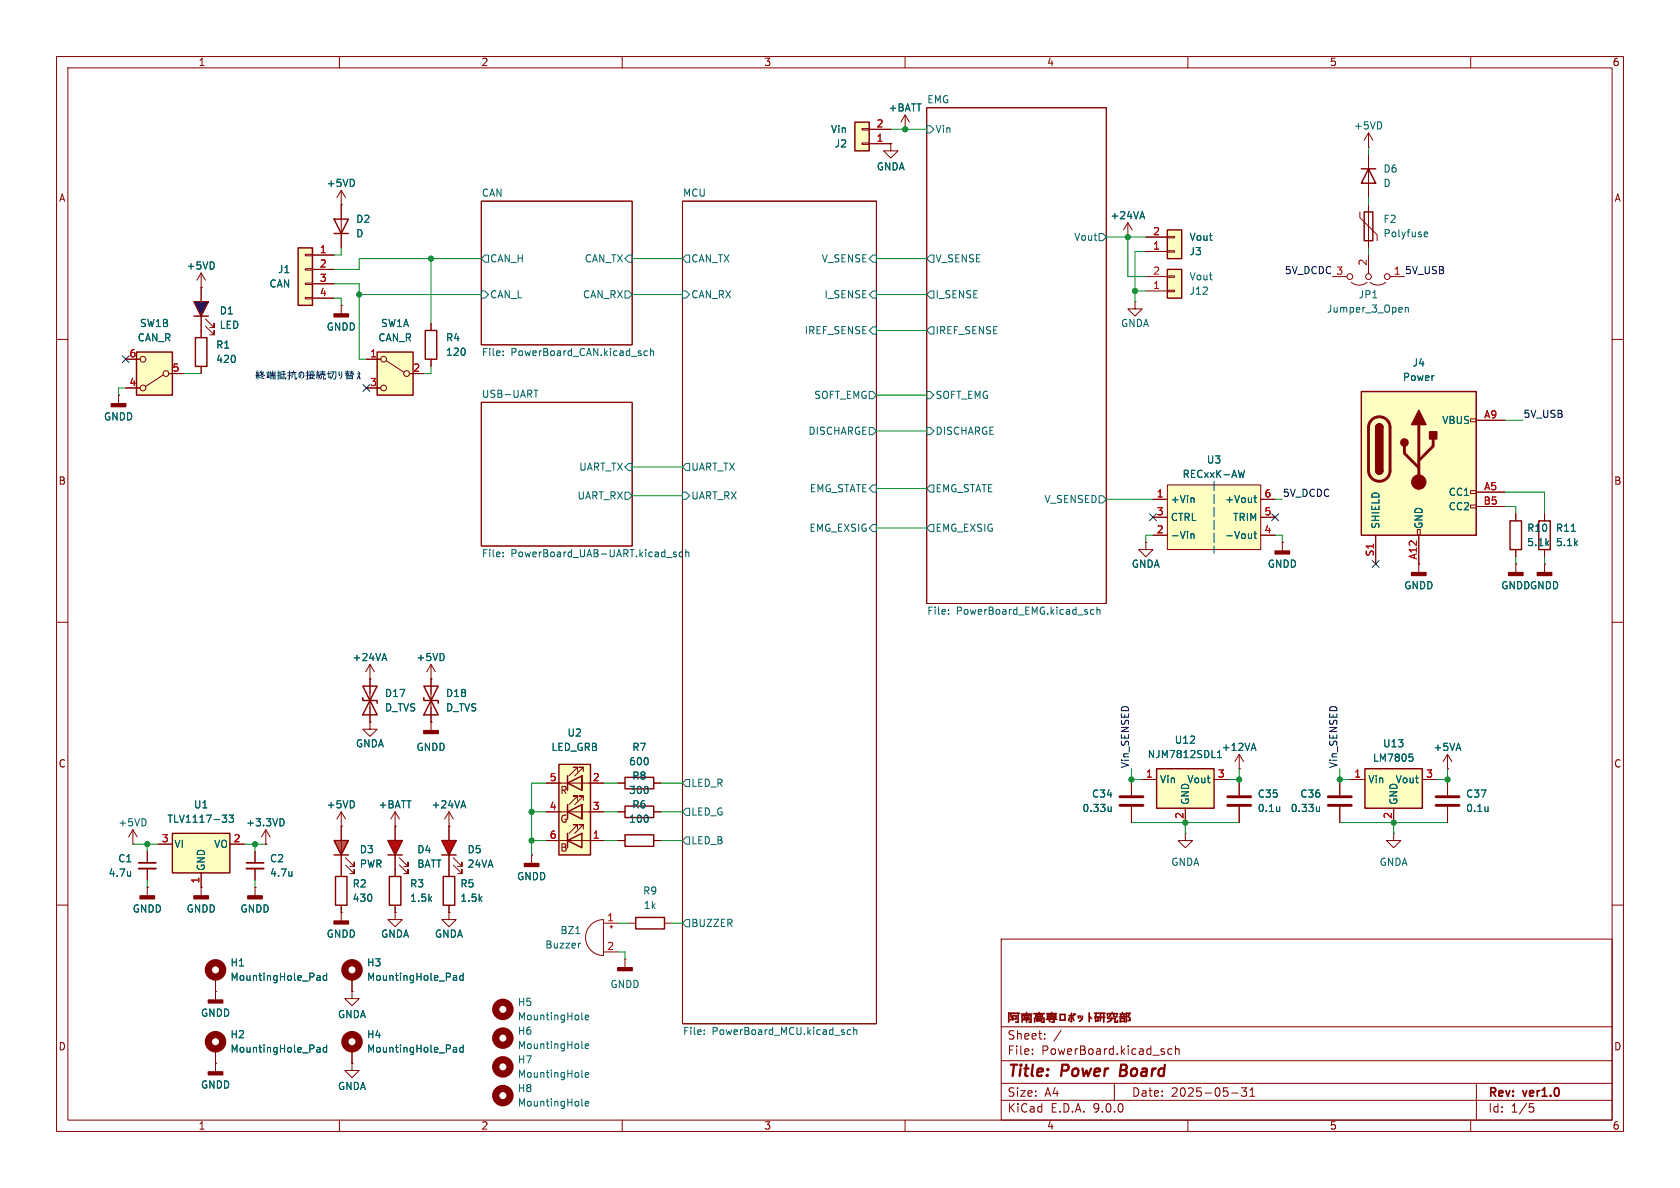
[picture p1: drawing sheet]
<svg xmlns="http://www.w3.org/2000/svg" width="297mm" height="210mm" viewBox="0 0 297 210" stroke-linecap="round" stroke-linejoin="round" font-family="sans-serif">
<g fill="none" stroke="#840000" stroke-width=".18">
<path d="M10 10h277v190h-277zM12 12h273v186h-273zM60 10v2M110 10v2M160 10v2M163.8 19.1h31.8v87.6h-31.8zM210 10v2M260 10v2M85.1 35.6h26.7v25.4h-26.7zM120.6 35.6h34.3v145.4h-34.3zM199.4 39.4l-.8 1.2M199.4 39.4l.8 1.2"/>
<path d="M199.4 39.4v2.5M199.4 41.9h.1M10 60h2M85.1 71.1h26.7v25.4h-26.7zM285 60h2M273 90.8v1.3M273 97.2v1.2M10 110h2M285 110h2M246.4 147.3v1.3h1.2l-1.2 1.3-1.3-1.3h1.3M246.4 147.3h.1M10 160h2"/>
<path d="M177 166h108v32h-108zM285 160h2M60 198v2M110 198v2M160 198v2M177 194.5h108M177 191.5h108M177 187.5h108M177 181.5h108M182.5 186.3v.1M182.5 185.5v.1M184.7 183.6v.1"/>
<path d="M184.7 182.8v.1M187.6 182.1l-1.3 2M197 191.5v3M207.2 185.5l-.5-.1-.2 .3v.4l.1 .2h.6M207.8 185.5l.2-.1 .4 .1 .1 .9M207.8 184.9v1.5M210 198v2M217.7 193.2h1.2M219.5 192.3h.9l-.5 .6 .4 .1v.7l-.2 .1h-.4l-.2-.1M221 193.8h.8M221 192.7l.4-.4v1.5M260 198v2"/>
<path d="M261 191.5v6.5M270.4 195.1h.7M270.5 195.7h.4l.3 .3-.2 .5-.5 .1"/>
</g>
<path d="M198.2 188.2l-.2 2h.7" fill="none" stroke="#840000" stroke-width=".4"/>
<g fill="none" stroke="#840000" stroke-width=".3">
<path d="M178.3 179v1.7M178.3 179.1h.5l-.2 .4M178.7 179.6l.1 .4M179 179.1h1.2M180 179.1v1.6h-.4M180.6 179.3h1.8M181 180h1M181.1 179.7l.1 .1M181.5 179v.5M181.5 180v.7M181.8 179.7l-.1 .3M182.8 179.2h1.8"/>
<path d="M183.1 179.4h1.2v.3h-1.2zM183.7 179v.2M185.1 179.2h1.7M185.2 179.4h1.4v.6h-1.4zM185.2 179.7h1.4M185.9 179v1M186.3 180v.7h-.4M187.4 179.3h.9v1h-.9zM189 179.5h.8M189.1 179.8l-.2 .6M189.4 179.1v1.5l-.2-.1M189.6 179.8l.2 .6"/>
<path d="M189.8 179.3l.1 .1M190 179.2l.1 .1M190.6 179.6l.1 .4M190.9 179.5l.1 .4M191.3 179.6a.77 .77 0 0 1-.5 .9M192.6 179.7l.4 .3M192.6 179v1.6M193.5 179.1h.7M193.6 179.8h.5v.7h-.4M193.7 179.5v1.1M193.8 179.1l-.2 .9M194.3 179.8h1"/>
<path d="M194.3 179.1h1M194.6 179.1l-.1 1.4M195.1 179.1v1.6M196.4 179.2l-.3 .5-.3 .1M196.6 179.8l-.1 .5-.7 .4M196.6 179v.2M196.9 179.2v.5l.5 .1v-.2M197.5 179.4v-.2h-1.7v.3M197.9 179.8h1.1M198 179.3h.9M198.1 179.4l.1 .2M198.4 179v.3"/>
<path d="M198.8 179.3l-.2 .4M178.6 180.3h.2M179.1 180.1h.5v-.6h-.5v.8M180.7 180.7v-1.2h1.6v1.2h-.4M180.9 180.3h1.2M182.9 180.7v-.7h1.7v.7h-.5M183.3 180.2h.8v.3h-.8zM185 180.2h1.8M185.5 180.4l.1 .2M195.8 180h1.3v.7M197.6 180.4v.3h-.5M198.1 180.7v-.7h.7v.7"/>
<path d="M198.1 180.5h.7M199.4 180.4h.4l-.1-.5-.3-.2 .4-.6h-.7v1.6"/>
</g>
<g fill="none" stroke="#006464" stroke-width=".18">
<path d="M163.8 22.2h.7l.6 .7-.6 .6h-.7zM201.6 38.3h.6M201.9 37.4l.5 1.3M85.1 51.4h.6l.7 .7-.7 .6h-.6zM85.7 45.1h.7v1.3h-.7l-.6-.7zM110.5 51.4h.6l.7 .7-.7 .6h-.6zM110.5 45.7l.6-.6h.7v1.3h-.7zM120.6 51.4h.7l.6 .7-.6 .6h-.7zM120.6 45.7l.7-.6h.6v1.3h-.6zM154.3 51.4h.6v1.3h-.6l-.6-.6zM154.3 45.1h.6v1.3h-.6l-.6-.7zM154.3 57.8h.6v1.3h-.6l-.6-.7z"/>
<path d="M164.5 45.1h.6v1.3h-.6l-.7-.7zM164.5 51.4h.6v1.3h-.6l-.7-.6zM164.5 57.8h.6v1.3h-.6l-.7-.7zM194.3 41.3h.6l.7 .6-.7 .6h-.6zM88.9 62.1v.1M88.9 62.7v.2M94.4 69h.7M94.7 69v1.2M114.5 62.1l-.4-.1-.2 .3 .1 .5h.5M115 62.1l.2-.1 .3 .1v.8M115 61.6v1.3M153.7 75.6h.6l.6 .6-.6 .6h-.6z"/>
<path d="M153.7 69.2h.6l.6 .7-.6 .6h-.6zM163.8 75.6h.7l.6 .6-.6 .6h-.7zM163.8 69.2h.7l.6 .7-.6 .6h-.7zM88.9 98.3v.1M88.9 97.6v.2M110.5 87h.6l.7 .6-.7 .7h-.6zM111.1 81.9h.7v1.3h-.7l-.6-.6zM119.5 97.6h-.3l-.1 .2v.1l.4 .2v.3h-.4M120.6 87h.7l.6 .6-.6 .7h-.7zM120.7 97.6h-.4l-.2 .2 .1 .6h.5M121.2 97.7l.2-.1h.3l.1 .8M121.2 97.2v1.2"/>
<path d="M121.3 81.9h.6v1.3h-.6l-.7-.6zM154.3 92.7h.6v1.3h-.6l-.6-.7zM154.3 85.7h.6v1.3h-.6l-.6-.6zM164.5 92.7h.6v1.3h-.6l-.7-.7zM164.5 85.7h.6v1.3h-.6l-.7-.6zM194.3 87.6h.6l.7 .7-.7 .6h-.6zM277.8 93.9h.7M167.7 108.5v.1M167.7 107.8v.1M193.4 107.8l-.4-.1-.2 .3 .1 .5h.5M193.9 107.9l.2-.2 .3 .1 .1 .8M193.9 107.3v1.3"/>
<path d="M121.3 137.8h.6v1.3h-.6l-.7-.7zM120.6 148.6l.7-.6h.6v1.2h-.6zM121.3 142.9h.6v1.2h-.6l-.7-.6zM121.3 162.6h.6v1.2h-.6l-.7-.6zM102.9 195.3l.1 .2M103.5 195.1l.6-.1-.1-.3h-.4l-.1 .2v.6h.5M124.5 182.8v.1M124.5 182.1v.1M150.4 182.1l-.4-.1-.2 .3 .1 .5h.5M150.9 182.2l.2-.2 .3 .1 .1 .8M150.9 181.6v1.3"/>
</g>
<circle cx="88.9" cy="193.7" r="1.27" fill="none" stroke="#840000" stroke-width="1.3"/>
<path d="M272 92.1h2.1v5.1h-2.1z" fill="none" stroke="#840000" stroke-width=".25"/>
<path d="M24.1 62.2h6.4v7.7h-6.4z" fill="#ffffc2"/>
<g fill="none" stroke="#840000" stroke-width=".18">
<path d="M76.2 57.2v1.2M21 69.9h.1M21 69.9v1.5M22.2 68.6h2.6M22.2 63.5h2.6M28.8 66.3l-3.1 2M29.8 66h2.6M76.2 63.5v1.3M236.9 137.8v2.8M236.9 142.6v2.8M110.5 169.5h.1M110.5 169.5v1.6"/>
<circle cx="25.3" cy="63.5" r=".51"/>
<circle cx="25.3" cy="68.6" r=".51"/>
<circle cx="29.3" cy="66" r=".51"/>
</g>
<path d="M75.2 58.4h2v5.1h-2zM24.1 62.2h6.4v7.7h-6.4z" fill="none" stroke="#840000" stroke-width=".25"/>
<g fill="#840000" stroke="#840000" stroke-width=".25">
<path d="M19.7 71.4h2.5v.5h-2.5z"/>
<path d="M109.2 171.1h2.6v.5h-2.6z"/>
</g>
<path d="M234.8 140.8h4.1M234.8 142.4h4.1" fill="none" stroke="#840000" stroke-width=".51"/>
<path d="M233.3 142.6v.9M233.3 143.3l-.4 .2M102.9 185.2l.1 .2M102.9 190.3l.1 .1M103.5 184.9l.6-.1-.1-.2-.4-.1-.1 .2v.6h.5M103.5 190l.6-.1-.1-.2-.4-.1-.1 .2v.6h.5" fill="none" stroke="#006464" stroke-width=".18"/>
<g fill="none" stroke="#840000" stroke-width="1.3">
<circle cx="88.9" cy="188.6" r="1.27"/>
<circle cx="88.9" cy="183.5" r="1.27"/>
</g>
<path d="M66.7 62.2h6.3v7.7h-6.3z" fill="#ffffc2"/>
<g fill="none" stroke="#840000" stroke-width=".18">
<path d="M241.9 26h.1M241.9 23.5l-.7 1.3M241.9 23.5l.8 1.3M241.9 23.5v2.5M235.6 48.9h2.5M238.9 49.9a2.26 2.26 0 0 0 2.8 0M241.9 45.1v3.3M242.2 49.9a2.26 2.26 0 0 0 2.8 0M245.7 48.9h2.6M64.8 63.5h2.5M64.8 68.6h2.5M68.3 63.8l3.1 2"/>
<path d="M72.4 66h2.5M273 99.7h.1M273 99.7v1.5"/>
<circle cx="238.6" cy="48.9" r=".51"/>
<circle cx="241.9" cy="48.9" r=".51"/>
<circle cx="245.2" cy="48.9" r=".51"/>
<circle cx="67.8" cy="63.5" r=".51"/>
<circle cx="67.8" cy="68.6" r=".51"/>
<circle cx="71.9" cy="66" r=".51"/>
</g>
<path d="M66.7 62.2h6.3v7.7h-6.3z" fill="none" stroke="#840000" stroke-width=".25"/>
<path d="M248.4 54.3v.9M248.4 54.5l.2-.2 .3 .1 .1 .8" fill="none" stroke="#006464" stroke-width=".18"/>
<path d="M271.8 101.2h2.5v.5h-2.5z" fill="#840000" stroke="#840000" stroke-width=".25"/>
<path d="M240.7 69.2h20.3v25.4h-20.3z" fill="#ffffc2"/>
<g fill="none" stroke="#840000" stroke-width=".18">
<path d="M260 74h1v.5h-1zM261 74.3h5.1M202.6 95.9v1.3h1.2l-1.2 1.2-1.3-1.2h1.3M202.6 95.9h.1M226.7 95.9h.1M226.7 95.9v1.5M243.2 94.6v5.1M250.6 93.6h.5v1h-.5zM250.8 94.6v5.1M260 86.7h1v.5h-1zM260 89.3h1v.5h-1zM261 87h5.1"/>
<path d="M261 89.5h5.1"/>
</g>
<path d="M240.7 69.2h20.3v25.4h-20.3zM243.2 75.6a.64 .64 0 0 1 .6-.7 .64 .64 0 0 1 .7 .7M243.2 83.2a.64 .64 0 0 0 .6 .6 .64 .64 0 0 0 .7-.6" fill="none" stroke="#840000" stroke-width=".25"/>
<path d="M242.5 74.2a1.9 1.9 0 0 1 2.1-.4 1.9 1.9 0 0 1 1.1 1.8v7.6a1.91 1.91 0 0 1-1.9 1.9 1.91 1.91 0 0 1-1.9-1.9v-7.8l.2-.6zM248.3 78.9v1.2l2.5 2.6M250.8 75.1v10.1M253.4 77.6v1.3l-2.6 2.5" fill="none" stroke="#840000" stroke-width=".51"/>
<g fill="#840000" stroke="#840000" stroke-width=".25">
<path d="M243.2 75.6h1.3v7.6h-1.3z"/>
<path d="M243.4 75.1a.64 .64 0 0 1 .7-.1 .64 .64 0 0 1 .4 .6h-1.3z"/>
<path d="M243.2 83.2h1.3a.64 .64 0 0 1-.7 .6 .64 .64 0 0 1-.6-.6z"/>
<path d="M250.8 72.5l1.3 2.6h-2.5z"/>
<path d="M252.7 76.3h1.3v1.3h-1.3z"/>
<path d="M225.4 97.4h2.6v.5h-2.6z"/>
<circle cx="248.3" cy="78.2" r=".63"/>
</g>
<circle cx="250.8" cy="85.2" r="1.27" fill="#840000" stroke="#840000" stroke-width=".18"/>
<path d="M206.4 85.7h16.5v11.5h-16.5z" fill="#ffffc2"/>
<path d="M240.4 37.5v1l3.1 3v1M241.9 27.3v7.6M241.9 36.2v7.6M203.8 88.3h2.6M203.8 91.4h2.6M203.8 94.6h2.6M206.4 85.7h16.5v11.5h-16.5zM222.9 88.3h2.5M222.9 91.4h2.5M222.9 94.6h2.5" fill="none" stroke="#840000" stroke-width=".18"/>
<path d="M251.8 41.7l.2 .2 .3-.1M251.8 41.2l.2-.2h.2l.2 .2v.1l-.6 .1M210.6 94.5l.1-.2 .3 .1 .1 .8M210.6 94.3v.9M210.9 88l.2 .2v.6M220 83.1l-.3 1.3-.2-.9M221.7 94.3h.5M221.7 88h.5M221.9 87.6v1.1l.3 .1M221.9 93.9v1.1l.3 .2" fill="none" stroke="#006464" stroke-width=".18"/>
<path d="M240.7 29.8h2.5M241.2 37.5h1.5v5h-1.5zM241.9 29.8l1.3 2.6h-2.5z" fill="none" stroke="#840000" stroke-width=".25"/>
<path d="M204.5 135.9h10.1v7h-10.1z" fill="#ffffc2"/>
<path d="M204.5 135.9h10.1v7h-10.1z" fill="none" stroke="#840000" stroke-width=".25"/>
<path d="M201.9 137.8h2.6M214.6 137.8h2.6M219.1 135.9h.1M219.1 133.4v2.5M219.1 137.8v2.8M219.1 133.4l-.8 1.2M219.1 133.4l.7 1.2M209.5 142.9v2.5M219.1 142.6v2.8" fill="none" stroke="#840000" stroke-width=".18"/>
<path d="M215.2 133.9h.8M215.4 133h-.2M215.6 132.7v1.2M221.3 132.3h.6M221.6 131.4l.4 1.3M226.2 142.6v.9M226.2 143.3v.1" fill="none" stroke="#006464" stroke-width=".18"/>
<path d="M217 140.8h4.1M217 142.4h4.1" fill="none" stroke="#840000" stroke-width=".51"/>
<path d="M241.3 135.9h10.2v7h-10.2z" fill="#ffffc2"/>
<path d="M241.3 135.9h10.2v7h-10.2z" fill="none" stroke="#840000" stroke-width=".25"/>
<path d="M60.3 54h.1M60.3 54v1.5M200.7 53.3v1.3h1.2l-1.2 1.3-1.3-1.3h1.3M200.7 53.3h.1M238.8 137.8h2.5M251.5 137.8h2.5M246.4 142.9v2.5" fill="none" stroke="#840000" stroke-width=".18"/>
<path d="M249.1 133.3h.6M249.6 133.8l.2 .2v.3l-.2 .3M103.5 179.9l.6-.2-.1-.2-.4-.1-.1 .2v.6h.5M102.9 180.1l.1 .2" fill="none" stroke="#006464" stroke-width=".18"/>
<circle cx="88.9" cy="178.4" r="1.27" fill="none" stroke="#840000" stroke-width="1.3"/>
<path d="M59.1 55.5h2.5v.5h-2.5z" fill="#840000" stroke="#840000" stroke-width=".25"/>
<path d="M34.3 53.3h2.5l-1.2 2.6z" fill="#00f"/>
<path d="M35.6 50.8h.1M35.6 48.3v10.1M35.6 48.3l-.8 1.2M35.6 48.3l.7 1.2M36.3 57.7l1.5 1.5v-.8v.8h-.7M36.3 56.4l1.5 1.5v-.7v.7h-.7" fill="none" stroke="#840000" stroke-width=".18"/>
<path d="M34.3 53.3h2.5l-1.2 2.6zM34.3 55.9h2.5" fill="none" stroke="#840000" stroke-width=".25"/>
<path d="M52.7 43.8h2.5v10.2h-2.5z" fill="#ffffc2"/>
<path d="M59.1 38.7h2.5l-1.3 2.6zM34.5 59.7h2.1v5.1h-2.1zM52.7 43.8h2.5v10.2h-2.5zM59.1 41.3h2.5" fill="none" stroke="#840000" stroke-width=".25"/>
<g fill="none" stroke="#840000" stroke-width=".18">
<path d="M60.3 36.2v7.6M157.5 25.4v1.3h-1.3l1.3 1.2 1.2-1.2h-1.2M157.5 25.4h.1M160 22.9h.1M160 20.3l.8 1.3M160 20.3l-.7 1.3M160 20.3v2.6M35.6 58.4v1.3M54 45h1.2v.2h-1.2zM54 47.5h1.2v.3h-1.2zM54 50h1.2v.3h-1.2zM54 52.6h1.2v.2h-1.2z"/>
<path d="M55.2 45.1h3.9M55.2 47.6h3.9M55.2 50.2h3.9M55.2 52.7h3.9M35.6 64.8v1.2"/>
</g>
<path d="M151.1 21.6h2.6v5.1h-2.6z" fill="#ffffc2"/>
<path d="M151.1 21.6h2.6v5.1h-2.6z" fill="none" stroke="#840000" stroke-width=".25"/>
<path d="M152.4 25.3h1.3v.2h-1.3zM152.4 22.7h1.3v.3h-1.3zM153.7 25.4h3.8M153.7 22.9h3.8" fill="none" stroke="#840000" stroke-width=".18"/>
<path d="M206.4 40.6h2.5v5.1h-2.5z" fill="#ffffc2"/>
<path d="M206.4 40.6h2.5v5.1h-2.5z" fill="none" stroke="#840000" stroke-width=".25"/>
<path d="M202.6 44.5h3.8M202.6 41.9h3.8M206.4 44.3h1.2v.3h-1.2zM206.4 41.8h1.2v.2h-1.2z" fill="none" stroke="#840000" stroke-width=".18"/>
<path d="M206.4 47.6h2.5v5.1h-2.5z" fill="#ffffc2"/>
<path d="M206.4 47.6h2.5v5.1h-2.5zM110.5 142.5h5.1v2h-5.1zM110.5 147.6h5.1v2h-5.1zM112.4 162.2h5.1v2h-5.1z" fill="none" stroke="#840000" stroke-width=".25"/>
<g fill="none" stroke="#840000" stroke-width=".18">
<path d="M60.3 36.2h.1M60.3 33.7l-.7 1.2M60.3 33.7l.8 1.2M60.3 33.7v2.5M202.6 51.4h3.8M202.6 48.9h3.8M206.4 51.3h1.2v.3h-1.2zM206.4 48.8h1.2v.2h-1.2zM250.8 99.7h.1M250.8 99.7v1.5M200 137.8v2.8M109.2 143.5h1.3"/>
<path d="M109.2 148.6h1.3M115.6 143.5h1.2M115.6 148.6h1.2M200 142.6v2.8M209.5 147.3v1.3h1.3l-1.3 1.3-1.2-1.3h1.2M209.5 147.3h.1M104.4 163.5a3.2 3.2 0 0 1 2.3-.9v6.3a3.2 3.2 0 0 1-2.9-1.9 3.2 3.2 0 0 1 .6-3.5zM106.7 163.2h2.5M106.7 168.3h2.5M107.8 163.8h.5M108.1 163.6v.5M111.1 163.2h1.3"/>
<path d="M117.5 163.2h1.2"/>
</g>
<path d="M249.6 101.2h2.5v.5h-2.5z" fill="#840000" stroke="#840000" stroke-width=".25"/>
<path d="M198 140.8h4.1M198 142.4h4.1" fill="none" stroke="#840000" stroke-width=".51"/>
<path d="M196.4 142.6v.9M196.4 143.3l-.3 .2M101.8 165h.7M102.6 166.7l-.2 .1" fill="none" stroke="#006464" stroke-width=".18"/>
<path d="M98.8 135.1h5.6v16h-5.6z" fill="#ffffc2"/>
<path d="M64.1 121.3h2.6l-2.6 5.1h2.6zM64.1 123.3v.5h2.6v.5M74.9 121.3h2.6l-2.6 5.1h2.6zM74.9 123.3v.5h2.6v.5M98.8 135.1h5.6v16h-5.6zM100.3 138.4l2.6-1.2v2.5zM100.3 137.2v2.5M110.5 137.4h5.1v2h-5.1zM100.3 143.5l2.6-1.3v2.6zM100.3 148.6l2.6-1.3v2.6zM100.3 142.2v2.6M100.3 147.3v2.6" fill="none" stroke="#840000" stroke-width=".25"/>
<g fill="none" stroke="#840000" stroke-width=".18">
<path d="M65.4 117.5l-.8 1.2M65.4 117.5l.8 1.2M65.4 117.5v10.1M76.2 117.5v11.7M76.2 117.5l-.8 1.2M76.2 117.5l.8 1.2M65.4 120h.1M65.4 127.6v1.3h1.3l-1.3 1.3-1.3-1.3h1.3M65.4 127.6h.1M76.2 127.6h.1M76.2 120h.1M96.5 138.4h10.2"/>
<path d="M100.3 137.2v2.5M102.1 136.4v-.8h-.8h.8l-1.5 1.6M102.9 137.2h.1M102.9 137.2v2.5zM103.1 136.4v-.8h-.7h.7l-1.5 1.6M109.2 138.4h1.3M115.6 138.4h1.2M45.1 156.8h.1M45.1 156.8v1.6M94 151.1h.1M94 151.1v1.6M96.5 143.5h10.2"/>
<path d="M96.5 148.6h10.2M100.3 142.2v2.6M102.1 141.5v-.8h-.8h.8l-1.5 1.5M102.1 146.6v-.8h-.8h.8l-1.5 1.5M102.9 142.2h.1M102.9 142.2v2.6zM103.1 141.5v-.8h-.7h.7l-1.5 1.5M103.1 146.6v-.8h-.7h.7l-1.5 1.5M38.1 175.3h.1M38.1 172.7v4.1M38.1 188h.1M38.1 185.4v4.1"/>
</g>
<g fill="#840000" stroke="#840000" stroke-width=".25">
<path d="M92.7 152.7h2.5v.5h-2.5z"/>
<path d="M74.9 129.2h2.6v.5h-2.6z"/>
<path d="M43.8 158.4h2.6v.5h-2.6z"/>
<path d="M36.8 176.8h2.6v.5h-2.6z"/>
<path d="M36.8 189.5h2.6v.5h-2.6z"/>
</g>
<path d="M67.6 116.4h.6M67.9 115.5l.5 1.3M56.2 172.5h.3l.1 .8M56.6 173.2l-.4 .1M56.6 172.8h-.4M57.7 172.5h-.3l-.3 .2 .2 .5h.4M57.7 172v1.3M56.2 185.2h.3l.1 .8M56.6 185.9l-.4 .1M56.6 185.5h-.4M57.7 184.7v1.3M57.7 185.2h-.3l-.3 .2 .2 .5h.4" fill="none" stroke="#006464" stroke-width=".18"/>
<g fill="none" stroke="#840000" stroke-width="1.3">
<circle cx="38.1" cy="171.4" r="1.27"/>
<circle cx="38.1" cy="184.1" r="1.27"/>
</g>
<path d="M30.5 147.3h10.1v7h-10.1z" fill="#ffffc2"/>
<path d="M30.5 147.3h10.1v7h-10.1zM68.8 154.9h2.1v5.1h-2.1z" fill="none" stroke="#840000" stroke-width=".25"/>
<path d="M27.9 149.2h2.6M35.6 156.8h.1M35.6 154.3v4.1M40.6 149.2h2.6M69.8 153.7v1.2M69.8 160v1.3" fill="none" stroke="#840000" stroke-width=".18"/>
<path d="M39.3 144.1h.8l-.5 .5 .4 .1 .1 .4-.3 .3h-.3M40.5 144.1h.8l-.4 .5 .3 .1v.5l-.2 .2-.5-.2" fill="none" stroke="#006464" stroke-width=".18"/>
<path d="M34.3 158.4h2.5v.5h-2.5z" fill="#840000" stroke="#840000" stroke-width=".25"/>
<path d="M78.1 148.6h2.5l-1.2 2.5z" fill="#f00"/>
<path d="M69.8 146.1h.1M69.8 143.5l-.7 1.3M69.8 143.5l.8 1.3M69.8 143.5v2.6M79.4 146.1h.1M79.4 143.5v11.4M79.4 143.5l-.8 1.3M79.4 143.5l.7 1.3M80.1 152.9l1.6 1.5v-.7v.7h-.8M80.1 151.6l1.6 1.6v-.8v.8h-.8M79.4 160v1.3" fill="none" stroke="#840000" stroke-width=".18"/>
<path d="M78.1 148.6h2.5l-1.2 2.5zM78.1 151.1h2.5M78.4 154.9h2v5.1h-2z" fill="none" stroke="#840000" stroke-width=".25"/>
<path d="M81.6 142.5h.6M81.9 141.5l.4 1.3" fill="none" stroke="#006464" stroke-width=".18"/>
<path d="M68.6 148.6h2.5l-1.3 2.5z" fill="#f00"/>
<path d="M69.8 146.1v7.6M70.6 152.9l1.5 1.5v-.7v.7h-.7M70.6 151.6l1.5 1.6v-.8v.8h-.7" fill="none" stroke="#840000" stroke-width=".18"/>
<path d="M68.6 148.6h2.5l-1.3 2.5zM68.6 151.1h2.5" fill="none" stroke="#840000" stroke-width=".25"/>
<path d="M59.1 148.6h2.5l-1.3 2.5z" fill="#ee7800"/>
<g fill="none" stroke="#840000" stroke-width=".18">
<path d="M60.3 36.2h.1M60.3 36.2v2.5M153.7 25.4h3.8M153.7 22.9h3.8M157.5 25.4h.1M160 22.9h.1M35.6 50.8h.1M35.6 50.8v2.5M35.6 55.9v3.8M55.2 45.1h3.9M55.2 47.6h3.9M55.2 50.2h3.9"/>
<path d="M55.2 52.7h3.9M60.3 54h.1M60.3 41.3v2.5M76.2 57.2v1.2M199.4 41.9h.1M202.6 44.5h3.8M202.6 41.9h3.8M21 69.9h.1M22.2 68.6h2.6M22.2 63.5h2.6M29.8 66h2.6M35.6 64.8v1.2"/>
<path d="M64.8 68.6h2.5M64.8 63.5h2.5M72.4 66h2.5M76.2 63.5v1.3M261 74.3h5.1M202.6 95.9h.1M203.8 88.3h2.6M203.8 91.4h2.6M203.8 94.6h2.6M222.9 88.3h2.5M222.9 91.4h2.5M222.9 94.6h2.5"/>
<path d="M226.7 95.9h.1M243.2 94.6v5.1M250.8 99.7h.1M250.8 94.6v5.1M261 87h5.1M261 89.5h5.1M268 99.7h.1M268 90.8v1.3M268 97.2v1.2M268 99.7v1.5M273 99.7h.1M273 90.8v1.3"/>
<path d="M273 97.2v1.2M65.4 120h.1M65.4 127.6h.1M65.4 120v2.6M65.4 125.1v2.5M76.2 127.6h.1M76.2 120h.1M76.2 120v2.6M76.2 125.1v2.5M96.5 138.4h2.6M104.1 138.4h2.6M109.2 138.4h1.3"/>
<path d="M115.6 138.4h1.2M200 137.8v2.8M201.9 137.8h2.6M214.6 137.8h2.6M219.1 135.9h.1M219.1 137.8v2.8M236.9 137.8v2.8M238.8 137.8h2.5M251.5 137.8h2.5M255.9 135.9h.1M255.9 133.4v2.5M255.9 137.8v2.8"/>
<path d="M255.9 133.4l-.8 1.2M255.9 133.4l.8 1.2M23.5 149.2h.1M23.5 146.7l-.8 1.3M23.5 146.7l.8 1.3M23.5 146.7v2.5M26 156.8h.1M26 150.5v2M26 153.5v2.1M26 156.8v1.6M27.9 149.2h2.6M35.6 156.8h.1"/>
<path d="M35.6 154.3v2.5M40.6 149.2h2.6M45.1 156.8h.1M45.1 150.5v2M45.1 153.5v2.1M47 149.2h.1M47 146.7l-.8 1.3M47 146.7l.8 1.3M47 146.7v2.5M60.3 146.1h.1M60.3 143.5v11.4M60.3 143.5l-.7 1.3"/>
<path d="M60.3 143.5l.8 1.3M61.1 152.9l1.5 1.5v-.7v.7h-.8M61.1 151.6l1.5 1.6v-.8v.8h-.8M69.8 146.1h.1M69.8 146.1v2.5M69.8 151.1v3.8M79.4 146.1h.1M79.4 146.1v2.5M79.4 151.1v3.8M94 151.1h.1M96.5 143.5h2.6M96.5 148.6h2.6"/>
<path d="M104.1 143.5h2.6M104.1 148.6h2.6M109.2 143.5h1.3M109.2 148.6h1.3M115.6 143.5h1.2M115.6 148.6h1.2M200 142.6v2.8M209.5 142.9v2.5M219.1 142.6v2.8M236.9 142.6v2.8M246.4 142.9v2.5M255.9 142.6v2.8"/>
<path d="M38.1 175.3h.1M38.1 172.7v2.6M60.3 161.3h.1M60.3 160v2.8M62.2 175.3v1.2h1.3l-1.3 1.3-1.2-1.3h1.2M62.2 175.3h.1M62.2 172.7v2.6M69.8 161.3v1.3h1.3l-1.3 1.2-1.2-1.2h1.2M69.8 161.3h.1M69.8 160v1.3M79.4 161.3v1.3h1.2l-1.2 1.2-1.3-1.2h1.3M79.4 161.3h.1"/>
<path d="M79.4 160v1.3M38.1 188h.1M38.1 185.4v2.6M62.2 188v1.2h1.3l-1.3 1.3-1.2-1.3h1.2M62.2 188h.1M62.2 185.4v2.6"/>
</g>
<path d="M267 92.1h2v5.1h-2zM59.1 148.6h2.5l-1.3 2.5zM59.1 151.1h2.5M59.3 154.9h2v5.1h-2z" fill="none" stroke="#840000" stroke-width=".25"/>
<path d="M24.5 152.5h3.1M43.6 152.5h3" fill="none" stroke="#840000" stroke-width=".3"/>
<path d="M24.5 153.5h3.1M43.6 153.5h3" fill="none" stroke="#840000" stroke-width=".33"/>
<g fill="none" stroke="#006464" stroke-width=".18">
<path d="M201.6 38.3h.6M201.9 37.4l.5 1.3M210.6 94.5l.1-.2 .3 .1 .1 .8M210.6 94.3v.9M210.9 88l.2 .2v.6M220 83.1l-.3 1.3-.2-.9M221.7 94.3h.5M221.7 88h.5M221.9 87.6v1.1l.3 .1M221.9 93.9v1.1l.3 .2M277.8 93.9h.7M67.6 116.4h.6"/>
<path d="M67.9 115.5l.5 1.3M215.2 133.9h.8M215.4 133h-.2M215.6 132.7v1.2M221.3 132.3h.6M221.6 131.4l.4 1.3M249.1 133.3h.6M249.6 133.8l.2 .2v.3l-.2 .3M23.1 154v.9M23.1 154.8h-.1M39.3 144.1h.8l-.5 .5 .4 .1 .1 .4-.3 .3h-.3M40.5 144.1h.8l-.4 .5 .3 .1v.5l-.2 .2-.5-.2"/>
<path d="M49.8 144.7a.68 .68 0 0 1 .4 .7 .68 .68 0 0 1-.4 .6M51.6 154v.9M51.6 154.8h-.1M81.6 142.5h.6M81.9 141.5l.4 1.3M196.4 142.6v.9M196.4 143.3l-.3 .2M226.2 142.6v.9M226.2 143.3v.1M233.3 143.3l-.4 .2M233.3 142.6v.9M263.1 142.6v.9"/>
<path d="M263.1 143.3l-.1 .1M56.2 172.5h.3l.1 .8M56.6 173.2l-.4 .1M56.6 172.8h-.4M57.7 172.5h-.3l-.3 .2 .2 .5h.4M57.7 172v1.3M80.3 172.5h.4v.8M80.7 173.2l-.4 .1M80.7 172.8h-.4M81.9 172v1.3M81.9 172.5h-.4l-.2 .2 .1 .5h.5M56.2 185.2h.3l.1 .8"/>
<path d="M56.6 185.9l-.4 .1M56.6 185.5h-.4M57.7 185.2h-.3l-.3 .2 .2 .5h.4M57.7 184.7v1.3M80.3 185.2h.4v.8M80.7 185.9l-.4 .1M80.7 185.5h-.4M81.9 185.2h-.4l-.2 .2 .1 .5h.5M81.9 184.7v1.3"/>
</g>
<g fill="none" stroke="#840000" stroke-width="1.3">
<circle cx="62.2" cy="171.4" r="1.27"/>
<circle cx="62.2" cy="184.1" r="1.27"/>
</g>
<g fill="#840000" stroke="#840000" stroke-width=".25">
<path d="M59.1 162.8h2.5v.5h-2.5z"/>
<path d="M24.8 158.4h2.5v.5h-2.5z"/>
<path d="M266.7 101.2h2.5v.5h-2.5z"/>
</g>
<path d="M253.9 140.8h4M253.9 142.4h4" fill="none" stroke="#840000" stroke-width=".51"/>
<path d="M214.6 85.1v12.7" fill="none" stroke="#0000c2" stroke-width=".18" stroke-dasharray="1.7 .6"/>
<g fill="none" stroke="#009600" stroke-width=".18">
<path d="M157.5 22.9h6.3M241.9 26v1.3M241.9 34.9v1.3M59.1 50.2h4.4v13.3h1.3M59.1 52.7h1.2v1.3M60.3 43.8v1.3h-1.2M63.5 52.1h21.6M76.2 45.7v11.5M85.1 45.7h-21.6v1.9h-4.4M111.8 52.1h8.8M111.8 45.7h8.8M154.9 52.1h8.9"/>
<path d="M154.9 45.7h8.9M154.9 58.4h8.9M195.6 41.9h7M199.4 41.9v7h3.2M200.7 51.4h1.9M202.6 44.5h-1.9v8.8M241.9 43.8v1.3M22.2 68.6h-1.2v1.3M32.4 66h3.2M76.2 64.8v1.2h-1.3M154.9 76.2h8.9M154.9 69.9h8.9"/>
<path d="M266.1 74.3h3.1M111.8 87.6h8.8M111.8 82.6h8.8M154.9 86.4h8.9M154.9 93.3h8.9M195.6 88.3h8.2M203.8 94.6h-1.2v1.3M225.4 88.3h1.3M225.4 94.6h1.3v1.3M266.1 87h6.9v3.8M266.1 89.5h1.9v1.3M268 98.4v1.3"/>
<path d="M273 98.4v1.3M96.5 138.4h-2.5v12.7M106.7 138.4h2.5M116.8 138.4h3.8M200 135.9v1.9h1.9M219.1 135.9v1.9h-1.9M236.9 135.9v1.9h1.9M255.9 135.9v1.9h-1.9M23.5 149.2h4.4M26 149.2v1.3M26 155.6v1.2M43.2 149.2h3.8"/>
<path d="M45.1 149.2v1.3M45.1 155.6v1.2M94 143.5h2.5M94 148.6h2.5M106.7 143.5h2.5M106.7 148.6h2.5M116.8 143.5h3.8M116.8 148.6h3.8M200 145.4h19.1M209.5 145.4v1.9M236.9 145.4h19M246.4 145.4v1.9"/>
<path d="M109.2 168.3h1.3v1.2M109.2 163.2h1.9M118.7 163.2h1.9"/>
</g>
<path d="M21.6 62.9l1.2 1.2M22.8 62.9l-1.2 1.2M64.2 68l1.2 1.2M65.4 68l-1.2 1.2M203.2 90.8l1.2 1.2M204.4 90.8l-1.2 1.2M224.8 90.8l1.2 1.2M226 90.8l-1.2 1.2M242.6 99.1l1.2 1.2M243.8 99.1l-1.2 1.2" fill="none" stroke="#000084" stroke-width=".18"/>
<g fill="none" stroke="#0000c2" stroke-width=".18">
<path d="M45.2 66.3h.6M45.3 65.9l.2 .2M45.4 66.5l-.1 .4M45.5 65.6l-.1 .3M45.5 66.1l-.2 .2M45.6 66.3v.7M45.7 65.7l-.2 .4M45.7 66.1l.1 .3M45.7 66.5l.1 .3M46 66.8l.7 .1M46.1 65.8h.5M46.1 65.8l-.3 .2"/>
<path d="M46.1 65.9l.7 .5M46.2 66.5l.3 .1M46.2 65.6l-.1 .2M46.6 65.9l-.4 .4-.3 .1M47.1 65.9h.6M47.2 66l.1 .6M47.4 65.6v.3M47.5 66v.7M47.7 66.6l-.6 .2M47.7 66.2h1M47.8 67v-.6h.8v.6M47.8 65.7v.3h.8v-.3"/>
<path d="M48.1 66.4v.6M48.2 66.2l-.1 .2M48.2 65.6v.4M48.4 66.4v.6M49 65.9h.5M49.3 65.6v1.4h-.3M49.5 66.9h.7M49.5 66.3l-.5 .2M49.7 66.2h.8M49.7 65.7v1M50.1 66.6l-.6 .1M50.1 65.7l.2 1.1"/>
<path d="M50.4 65.6l-.6 .1M50.6 66.7l-.1 .3-.1-.1M50.9 65.9h.5M51.2 65.6v1.4h-.3M51.4 66.3l-.5 .2M51.5 65.9h.9M51.9 65.6v.2M52.5 66.8l-.1 .2h-.2l-.1-.9h-.5v.7M53.3 65.8l-.3 1-.1-.2 .1-.7 .5-.1a.67 .67 0 0 1-.2 1.1M54.1 65.9h.4M54.4 65.6v1.4h-.3M54.5 66.3l-.4 .2"/>
<path d="M54.6 66.2h1M54.6 66.4h1M54.7 65.7h.9M54.9 65.9v.1M55 66.2l-.2 .5 .8 .3M55.2 65.6v.1M55.3 65.9v.1M55.4 66.4l-.2 .4-.6 .2M55.9 66.3h.6M55.9 65.9l.3 .1M56.1 66.5l-.2 .3M56.2 65.6l-.1 .3"/>
<path d="M56.2 66l-.2 .3M56.2 66.3v.7M56.4 66.1l.1 .3M56.4 65.7l-.2 .3M56.5 66.5v.3M56.6 65.7h.9M56.6 66.4v-.2h.9v.2M56.7 66h.7M56.8 66.5v.3l-.3 .2M57 65.6v.4M57.2 66.4v.6h.3v-.2M58.1 66.7h.3"/>
<path d="M58.1 65.6v1.1M58.5 65.7h.9l-.1 1.2M58.5 66.5v.2M58.5 66l-.7 .1M58.9 65.7a1.45 1.45 0 0 1-.5 1.3M59 67h.3M60 65.7v.7l.1-.2M60.4 65.7v.8l-.3 .4M61 66h.7M61.1 65.7h.6M61.3 67v-.6h1v.6M61.3 66.9h1"/>
<path d="M61.3 66.6h1M61.3 66.1l.3 .1M61.4 65.6v.4l-.3 .3M61.9 66h.6M61.9 65.7h.6M62.2 66l.3 .3M62.2 65.6v.4M62.2 66l-.3 .3M63.2 66.1l.4-.1-.5 1M63.3 66.6l.3-.1v.4h.1M63.3 65.7l.3 .2"/>
</g>
<g fill="#009600" stroke="#009600" stroke-width=".18">
<circle cx="76.2" cy="45.7" r=".46"/>
<circle cx="63.5" cy="52.1" r=".46"/>
<circle cx="209.5" cy="145.4" r=".46"/>
<circle cx="236.9" cy="137.8" r=".46"/>
<circle cx="200" cy="137.8" r=".46"/>
<circle cx="219.1" cy="137.8" r=".46"/>
<circle cx="200.7" cy="51.4" r=".46"/>
<circle cx="199.4" cy="41.9" r=".46"/>
<circle cx="160" cy="22.9" r=".46"/>
<circle cx="94" cy="148.6" r=".46"/>
<circle cx="94" cy="143.5" r=".46"/>
<circle cx="45.1" cy="149.2" r=".46"/>
<circle cx="26" cy="149.2" r=".46"/>
<circle cx="255.9" cy="137.8" r=".46"/>
<circle cx="246.4" cy="145.4" r=".46"/>
</g>
<g font-size="2.8" fill="#840000">
<text x="178" y="190.9">Title:</text>
<text x="187.7" y="190.9">Power</text>
<text x="198.8" y="190.9">Board</text>
</g>
<g font-size="2.1" fill="#840000">
<text x="178" y="184">Sheet:</text>
<text x="178" y="186.7">File:</text>
<text x="184.1" y="186.7">PowerBoard.kicad_sch</text>
<text x="178" y="196.9">KiCad</text>
<text x="178" y="194.1">Size:</text>
<text x="184.7" y="194.1">A4</text>
<text x="185.7" y="196.9">E.D.A.</text>
<text x="193.3" y="196.9">9.0.0</text>
<text x="200" y="194.1">Date:</text>
<text x="207" y="194.1">2025-05-31</text>
<text x="263" y="194.3">Rev:</text>
<text x="263" y="196.9">Id:</text>
<text x="267.1" y="196.9">1/5</text>
<text x="269.4" y="194.3">ver1.0</text>
</g>
<g font-size="1.8" fill="#840000">
<text x="35" y="11.9">1</text>
<text x="85" y="11.9">2</text>
<text x="135" y="11.9">3</text>
<text x="185" y="11.9">4</text>
<text x="235" y="11.9">5</text>
<text x="285" y="11.9">6</text>
<text x="10.3" y="35.9">A</text>
<text x="285.3" y="35.9">A</text>
<text x="10.3" y="85.9">B</text>
<text x="285.3" y="85.9">B</text>
<text x="10.3" y="135.9">C</text>
<text x="285.3" y="135.9">C</text>
<text x="99" y="140.6">R</text>
<text x="99" y="145.6">G</text>
<text x="99" y="150.7">B</text>
<text x="10.3" y="185.9">D</text>
<text x="285.3" y="185.9">D</text>
<text x="35" y="199.9">1</text>
<text x="85" y="199.9">2</text>
<text x="135" y="199.9">3</text>
<text x="185" y="199.9">4</text>
<text x="235" y="199.9">5</text>
<text x="285" y="199.9">6</text>
</g>
<g font-size="1.8" fill="#006464">
<text x="146.8" y="23.7">Vin</text>
<text x="157" y="19.9">+BATT</text>
<text x="163.8" y="18.3">EMG</text>
<text x="165.3" y="23.7">Vin</text>
<text x="239.3" y="23.1">+5VD</text>
<text x="147.5" y="26.3">J2</text>
<text x="57.7" y="33.2">+5VD</text>
<text x="85.1" y="34.8">CAN</text>
<text x="120.6" y="34.8">MCU</text>
<text x="154.9" y="30.3">GNDA</text>
<text x="244.5" y="30.7">D6</text>
<text x="244.5" y="33.2">D</text>
<text x="62.9" y="39.6">D2</text>
<text x="196.2" y="39">+24VA</text>
<text x="244.5" y="39.6">F2</text>
<text x="32.9" y="47.9">+5VD</text>
<text x="62.9" y="42.1">D</text>
<text x="86.6" y="46.6">CAN_H</text>
<text x="103.3" y="46.6">CAN_TX</text>
<text x="122.1" y="46.6">CAN_TX</text>
<text x="145.2" y="46.6">V_SENSE</text>
<text x="165.3" y="46.6">V_SENSE</text>
<text x="189.8" y="42.8">Vout</text>
<text x="210.2" y="45.3">J3</text>
<text x="210.2" y="42.8">Vout</text>
<text x="244.5" y="42.1">Polyfuse</text>
<text x="47.5" y="51">CAN</text>
<text x="49" y="48.5">J1</text>
<text x="86.6" y="52.9">CAN_L</text>
<text x="103" y="52.9">CAN_RX</text>
<text x="122.1" y="52.9">CAN_RX</text>
<text x="145.7" y="52.9">I_SENSE</text>
<text x="165.3" y="52.9">I_SENSE</text>
<text x="210.2" y="49.8">Vout</text>
<text x="210.2" y="52.3">J12</text>
<text x="240.1" y="52.9">JP1</text>
<text x="24.6" y="58">SW1B</text>
<text x="38.7" y="55.8">D1</text>
<text x="38.7" y="58.3">LED</text>
<text x="57.7" y="58.6">GNDD</text>
<text x="67.3" y="58">SW1A</text>
<text x="142.1" y="59.3">IREF_SENSE</text>
<text x="165.3" y="59.3">IREF_SENSE</text>
<text x="198.1" y="58">GNDA</text>
<text x="234.5" y="55.5">Jumper_3_Open</text>
<text x="24.2" y="60.6">CAN_R</text>
<text x="38.1" y="61.8">R1</text>
<text x="38.1" y="64.4">420</text>
<text x="66.8" y="60.6">CAN_R</text>
<text x="78.7" y="60.6">R4</text>
<text x="78.7" y="63.1">120</text>
<text x="85.1" y="63.3">File:</text>
<text x="90.3" y="63.3">PowerBoard_CAN.kicad_sch</text>
<text x="249.6" y="65">J4</text>
<text x="85.1" y="70.4">USB-UART</text>
<text x="143.8" y="70.7">SOFT_EMG</text>
<text x="165.3" y="70.7">SOFT_EMG</text>
<text x="247.9" y="67.5">Power</text>
<text x="18.3" y="74.5">GNDD</text>
<text x="142.8" y="77.1">DISCHARGE</text>
<text x="165.3" y="77.1">DISCHARGE</text>
<text x="254.9" y="75.2">VBUS</text>
<text x="102.3" y="83.4">UART_TX</text>
<text x="122.1" y="83.4">UART_TX</text>
<text x="213.3" y="82.1">U3</text>
<text x="102" y="88.5">UART_RX</text>
<text x="122.1" y="88.5">UART_RX</text>
<text x="143.1" y="87.2">EMG_STATE</text>
<text x="165.3" y="87.2">EMG_STATE</text>
<text x="184.5" y="89.1">V_SENSED</text>
<text x="206.9" y="89.1">+Vin</text>
<text x="209" y="84.7">RECxxK-AW</text>
<text x="216.5" y="89.1">+Vout</text>
<text x="256" y="87.9">CC1</text>
<text x="143" y="94.2">EMG_EXSIG</text>
<text x="165.3" y="94.2">EMG_EXSIG</text>
<text x="206.9" y="92.3">CTRL</text>
<text x="206.9" y="95.5">-Vin</text>
<text x="216.5" y="95.5">-Vout</text>
<text x="217.9" y="92.3">TRIM</text>
<text x="244.1" y="93.6" transform="rotate(-90 244.1 93.6)">SHIELD</text>
<text x="251.7" y="93.6" transform="rotate(-90 251.7 93.6)">GND</text>
<text x="256" y="90.4">CC2</text>
<text x="269.9" y="94.2">R10</text>
<text x="275" y="94.2">R11</text>
<text x="85.1" y="98.8">File:</text>
<text x="90.3" y="98.8">PowerBoard_UAB-UART.kicad_sch</text>
<text x="200" y="100.6">GNDA</text>
<text x="224" y="100.6">GNDD</text>
<text x="269.9" y="96.7">5.1k</text>
<text x="275" y="96.7">5.1k</text>
<text x="248.2" y="104.4">GNDD</text>
<text x="265.3" y="104.4">GNDDGNDD</text>
<text x="163.8" y="109">File:</text>
<text x="169.1" y="109">PowerBoard_EMG.kicad_sch</text>
<text x="62.2" y="117.1">+24VA</text>
<text x="73.5" y="117.1">+5VD</text>
<text x="68" y="126">D_TVS</text>
<text x="68" y="123.4">D17</text>
<text x="78.7" y="126">D_TVS</text>
<text x="78.7" y="123.4">D18</text>
<text x="100.2" y="130.4">U2</text>
<text x="207.6" y="131.7">U12</text>
<text x="62.8" y="132.3">GNDA</text>
<text x="73.5" y="132.9">GNDD</text>
<text x="97.4" y="132.9">LED_GRB</text>
<text x="111.1" y="135.5">600</text>
<text x="111.7" y="132.9">R7</text>
<text x="202.8" y="134.2">NJM7812SDL1</text>
<text x="215.9" y="132.9">+12VA</text>
<text x="242.6" y="134.8">LM7805</text>
<text x="244.4" y="132.3">U13</text>
<text x="253.3" y="132.9">+5VA</text>
<text x="34.2" y="143.1">U1</text>
<text x="57.7" y="143.1">+5VD</text>
<text x="66.8" y="143.1">+BATT</text>
<text x="76.2" y="143.1">+24VA</text>
<text x="111.1" y="140.6">300</text>
<text x="111.7" y="138">R8</text>
<text x="111.7" y="143.1">R6</text>
<text x="122.1" y="139.3">LED_R</text>
<text x="191.3" y="143.7">0.33u</text>
<text x="192.9" y="141.2">C34</text>
<text x="205" y="138.7">Vin</text>
<text x="209.8" y="138.7">Vout</text>
<text x="210.4" y="142.4" transform="rotate(-90 210.4 142.4)">GND</text>
<text x="222.3" y="141.2">C35</text>
<text x="222.3" y="143.7">0.1u</text>
<text x="228.1" y="143.7">0.33u</text>
<text x="229.8" y="141.2">C36</text>
<text x="241.8" y="138.7">Vin</text>
<text x="246.6" y="138.7">Vout</text>
<text x="247.2" y="142.4" transform="rotate(-90 247.2 142.4)">GND</text>
<text x="259.1" y="141.2">C37</text>
<text x="259.1" y="143.7">0.1u</text>
<text x="20.8" y="146.3">+5VD</text>
<text x="29.5" y="145.6">TLV1117-33</text>
<text x="43.4" y="146.3">+3.3VD</text>
<text x="111.1" y="145.6">100</text>
<text x="122.1" y="149.5">LED_B</text>
<text x="122.1" y="144.4">LED_G</text>
<text x="19.1" y="155.2">4.7u</text>
<text x="20.8" y="152.6">C1</text>
<text x="30.7" y="150.1">VI</text>
<text x="36.4" y="154.1" transform="rotate(-90 36.4 154.1)">GND</text>
<text x="37.8" y="150.1">VO</text>
<text x="47.6" y="152.6">C2</text>
<text x="47.6" y="155.2">4.7u</text>
<text x="63.5" y="151">D3</text>
<text x="63.5" y="153.6">PWR</text>
<text x="73.7" y="151">D4</text>
<text x="73.7" y="153.6">BATT</text>
<text x="82.6" y="151">D5</text>
<text x="82.6" y="153.6">24VA</text>
<text x="91.3" y="155.8">GNDD</text>
<text x="207" y="153.3">GNDA</text>
<text x="243.8" y="153.3">GNDA</text>
<text x="23.4" y="161.5">GNDD</text>
<text x="32.9" y="161.5">GNDD</text>
<text x="42.4" y="161.5">GNDD</text>
<text x="62.2" y="157.1">R2</text>
<text x="62.2" y="159.6">430</text>
<text x="72.4" y="157.1">R3</text>
<text x="72.4" y="159.6">1.5k</text>
<text x="81.3" y="157.1">R5</text>
<text x="81.3" y="159.6">1.5k</text>
<text x="113.6" y="158.3">R9</text>
<text x="113.7" y="160.9">1k</text>
<text x="57.7" y="166">GNDD</text>
<text x="67.3" y="166">GNDA</text>
<text x="76.8" y="166">GNDA</text>
<text x="96.3" y="167.9">Buzzer</text>
<text x="99" y="165.3">BZ1</text>
<text x="122.1" y="164.1">BUZZER</text>
<text x="40.6" y="171">H1</text>
<text x="40.6" y="173.6">MountingHole_Pad</text>
<text x="64.8" y="171">H3</text>
<text x="64.8" y="173.6">MountingHole_Pad</text>
<text x="35.4" y="179.9">GNDD</text>
<text x="91.4" y="178">H5</text>
<text x="107.8" y="174.9">GNDD</text>
<text x="40.6" y="183.7">H2</text>
<text x="59.6" y="180.2">GNDA</text>
<text x="64.8" y="183.7">H4</text>
<text x="91.4" y="183.1">H6</text>
<text x="91.4" y="185.6">MountingHole</text>
<text x="91.4" y="180.6">MountingHole</text>
<text x="120.6" y="183.3">File:</text>
<text x="125.9" y="183.3">PowerBoard_MCU.kicad_sch</text>
<text x="40.6" y="186.3">MountingHole_Pad</text>
<text x="64.8" y="186.3">MountingHole_Pad</text>
<text x="91.4" y="188.2">H7</text>
<text x="91.4" y="190.7">MountingHole</text>
<text x="35.4" y="192.6">GNDD</text>
<text x="59.6" y="192.9">GNDA</text>
<text x="91.4" y="193.3">H8</text>
<text x="91.4" y="195.8">MountingHole</text>
</g>
<g font-size="1.8" fill="#a90000">
<text x="154.9" y="22.6">2</text>
<text x="154.9" y="25.1">1</text>
<text x="203.8" y="41.7">2</text>
<text x="56.4" y="44.8">1</text>
<text x="56.4" y="47.4">2</text>
<text x="203.8" y="44.2">1</text>
<text x="241.7" y="47.1" transform="rotate(-90 241.7 47.1)">2</text>
<text x="56.4" y="49.9">3</text>
<text x="56.4" y="52.5">4</text>
<text x="203.8" y="51.2">1</text>
<text x="203.8" y="48.6">2</text>
<text x="246.3" y="48.6">1</text>
<text x="22.8" y="63.2">6</text>
<text x="30.4" y="65.8">5</text>
<text x="65.3" y="63.2">1</text>
<text x="73" y="65.8">2</text>
<text x="22.8" y="68.3">4</text>
<text x="65.3" y="68.3">3</text>
<text x="262.3" y="74">A9</text>
<text x="204.4" y="88">1</text>
<text x="223.4" y="88">6</text>
<text x="262.2" y="89.3">B5</text>
<text x="262.3" y="86.7">A5</text>
<text x="204.4" y="91.2">3</text>
<text x="204.4" y="94.4">2</text>
<text x="223.4" y="91.2">5</text>
<text x="223.4" y="94.4">4</text>
<text x="243" y="98.5" transform="rotate(-90 243 98.5)">S1</text>
<text x="250.6" y="99" transform="rotate(-90 250.6 99)">A12</text>
<text x="202.5" y="137.5">1</text>
<text x="215.2" y="137.5">3</text>
<text x="239.3" y="137.5">1</text>
<text x="252" y="137.5">3</text>
<text x="97.1" y="138.2">5</text>
<text x="97.1" y="143.3">4</text>
<text x="104.7" y="138.2">2</text>
<text x="104.7" y="143.3">3</text>
<text x="28.5" y="149">3</text>
<text x="41.2" y="149">2</text>
<text x="97.1" y="148.3">6</text>
<text x="104.7" y="148.3">1</text>
<text x="209.3" y="144.9" transform="rotate(-90 209.3 144.9)">2</text>
<text x="246.1" y="144.9" transform="rotate(-90 246.1 144.9)">2</text>
<text x="35.3" y="156.3" transform="rotate(-90 35.3 156.3)">1</text>
<text x="107.2" y="162.9">1</text>
<text x="107.2" y="168">2</text>
</g>
<g font-size="1.8" fill="#0f0f0f">
<text x="227" y="48.5">5V_DCDC 3</text>
<text x="248.3" y="48.5">5V_USB</text>
<text x="269.2" y="73.9">5V_USB</text>
<text x="226.7" y="87.9">5V_DCDC</text>
<text x="199.7" y="135.9" transform="rotate(-90 199.7 135.9)">Vin_SENSED</text>
<text x="236.5" y="135.9" transform="rotate(-90 236.5 135.9)">Vin_SENSED</text>
</g>
</svg>
